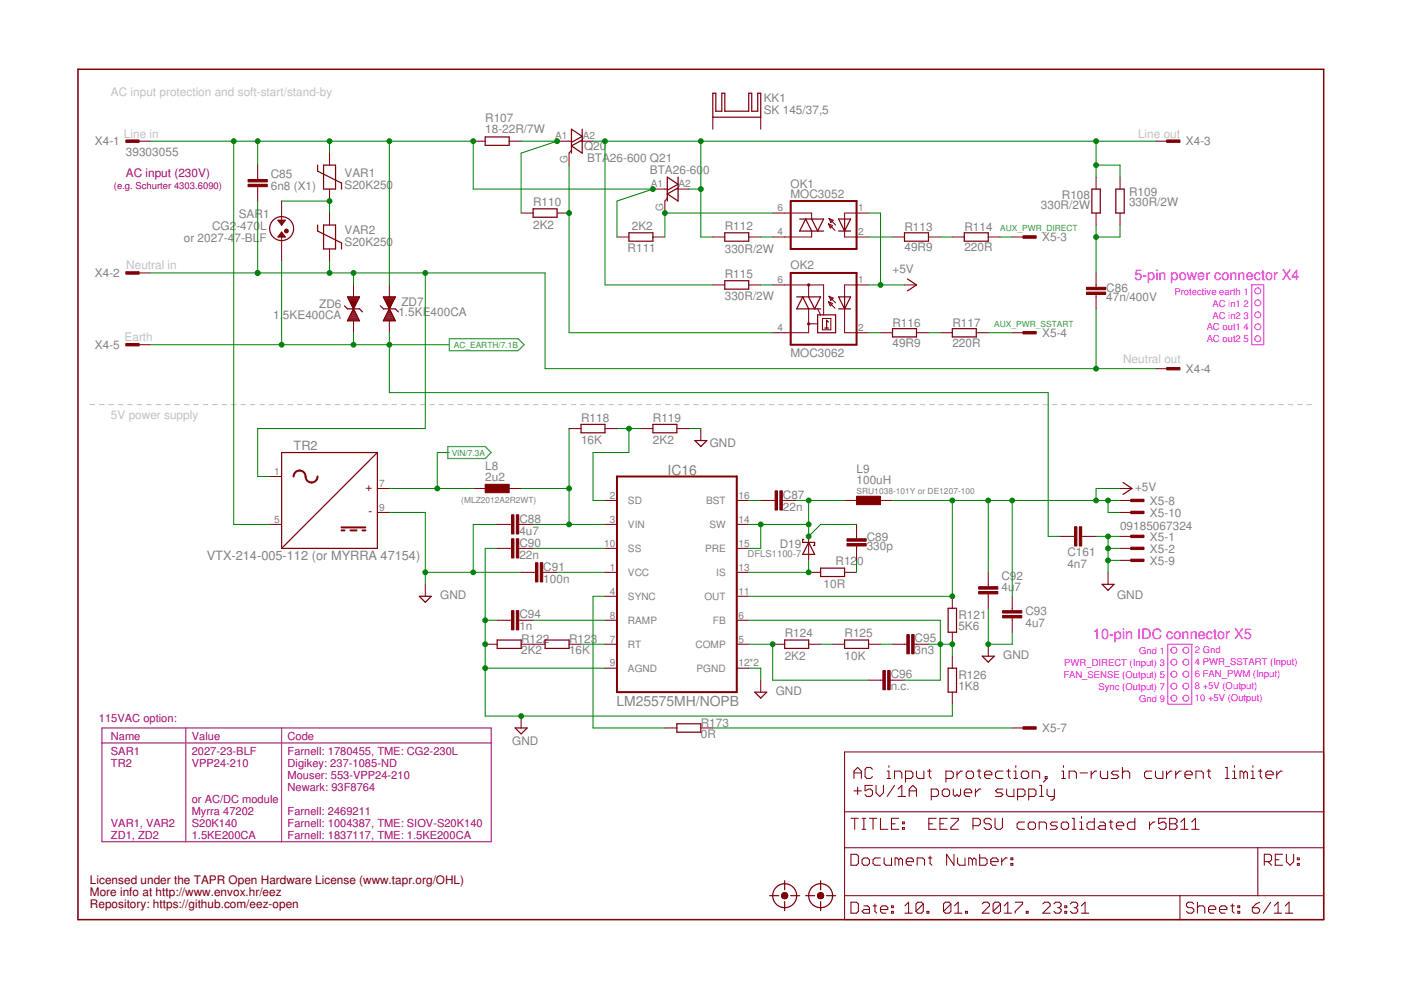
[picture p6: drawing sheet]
<svg xmlns="http://www.w3.org/2000/svg" width="297mm" height="210mm" viewBox="0 0 297 210" stroke-linecap="round" stroke-linejoin="round" font-family="sans-serif">
<g fill="none" stroke="#c0c0c0" stroke-width=".21">
<path d="M19.1 85.8h1M21.1 85.8h1M23.1 85.8h1M25.1 85.8h1M27.1 85.8h1M29.1 85.8h1M31.1 85.8h1M33.1 85.8h1M35.1 85.8h1M37.1 85.8h1M39.1 85.8h1M41.1 85.8h1"/>
<path d="M43.1 85.8h1M45.1 85.8h1M47.1 85.8h1M49.1 85.8h1M51.1 85.8h1M53.1 85.8h1M55.1 85.8h1M57.1 85.8h1M59.1 85.8h1M61.1 85.8h1M63.1 85.8h1M65.1 85.8h1"/>
<path d="M67.1 85.8h1M69.1 85.8h1M71.1 85.8h1M73.1 85.8h1M75.1 85.8h1M77.1 85.8h1M79.1 85.8h1M81.1 85.8h1M83.1 85.8h1M85.1 85.8h1M87.1 85.8h1M89.1 85.8h1"/>
<path d="M91.1 85.8h1M93.1 85.8h1M95.1 85.8h1M97.1 85.8h1M99.1 85.8h1M101.1 85.8h1M103.1 85.8h1M105.1 85.8h1M107.1 85.8h1M109.1 85.8h1M111.1 85.8h1M113.1 85.8h1"/>
<path d="M115.1 85.8h1M117.1 85.8h1M119.1 85.8h1M121.1 85.8h1M123.1 85.8h1M125.1 85.8h1M127.1 85.8h1M129.1 85.8h1M131.1 85.8h1M133.1 85.8h1M135.1 85.8h1M137.1 85.8h1"/>
<path d="M139.1 85.8h1M141.1 85.8h1M143.1 85.8h1M145.1 85.8h1M147.1 85.8h1M149.1 85.8h1M151.1 85.8h1M153.1 85.8h1M155.1 85.8h1M157.1 85.8h1M159.1 85.8h1M161.1 85.8h1"/>
<path d="M163.1 85.8h1M165.1 85.8h1M167.1 85.8h1M169.1 85.8h1M171.1 85.8h1M173.1 85.8h1M175.1 85.8h1M177.1 85.8h1M179.1 85.8h1M181.1 85.8h1M183.1 85.8h1M185.1 85.8h1"/>
<path d="M187.1 85.8h1M189.1 85.8h1M191.1 85.8h1M193.1 85.8h1M195.1 85.8h1M197.1 85.8h1M199.1 85.8h1M201.1 85.8h1M203.1 85.8h1M205.1 85.8h1M207.1 85.8h1M209.1 85.8h1"/>
<path d="M211.1 85.8h1M213.1 85.8h1M215.1 85.8h1M217.1 85.8h1M219.1 85.8h1M221.1 85.8h1M223.1 85.8h1M225.1 85.8h1M227.1 85.8h1M229.1 85.8h1M231.1 85.8h1M233.1 85.8h1"/>
<path d="M235.1 85.8h1M237.1 85.8h1M239.1 85.8h1M241.1 85.8h1M243.1 85.8h1M245.1 85.8h1M247.1 85.8h1M249.1 85.8h1M251.1 85.8h1M253.1 85.8h1M255.1 85.8h1M257.1 85.8h1"/>
<path d="M259.1 85.8h1M261.1 85.8h1M263.1 85.8h1M265.1 85.8h1M267.1 85.8h1M269.1 85.8h1M271.1 85.8h1M273.1 85.8h1M275.1 85.8h1M277.1 85.8h1"/>
</g>
<g fill="none" stroke="#800000" stroke-width=".21">
<path d="M29.2 29.9h2.6M54.6 35v3.1M54.6 39.6v3M69.9 32.5v2.5M100.3 29.9h2.6M107.9 29.9h2.6M118.1 29.9h3.1M121.2 31.8l-.6 .7v2.5M123.2 29.9h2.5M151.1 24.8v2.6M161.3 24.8v2.6M232.4 37.5v2.6"/>
<path d="M237.5 37.5v2.6M245.1 29.9h2.5M29.2 57.9h2.6M59.7 42.6v5.1M59.7 50.2v5.1M69.9 40.1v2.5M69.9 45.2v2.5M69.9 52.8v2.5M110.5 45.2h2.5M118.1 45.2h2.5M130.8 50.2h2.5M138.4 40.1h3.1"/>
<path d="M138.4 50.2h2.6M141.5 42l-.5 .6v2.6M143.5 40.1h2.5M151.1 50.2h2.6M158.7 50.2h2.6M163.8 45.2h8.3v1.2M172.1 49v1.2h-8.3M175.6 47.5l1.4 1.4M175.6 47.5l.9 .3-.5 .5zM175.8 46.3l.9 .4-.6 .5zM175.8 46.3l1.4 1.4M179.1 49v1.2h5"/>
<path d="M184.1 45.2h-5v1.2M189.2 50.2h2.6M196.8 50.2h2.6M201.9 50.2h2.5M209.5 50.2h2.6M214.6 50.2h2.5M232.4 45.2v2.5M232.4 57.9v3M237.5 45.2v2.5M29.2 73.1h2.6M75 60.4v2.5M75 68v2.5"/>
<path d="M82.5 60.4v2.5M82.5 68v2.5M151.1 60.4h2.6M158.7 60.4h2.6M163.8 60.4h10.8v6.4M171.4 60.4v2.5M171.4 65.5v5h-7.6M171.4 68.7h2M173.4 65.5l.6 1.3M174.4 67.5h1.7v2.4h-1.7zM175.6 64l1.4 1.4M175.6 64l.9 .3-.5 .6z"/>
<path d="M175.8 62.8l.9 .4-.6 .5zM175.8 62.8l1.4 1.4M179.1 65.5v5h5M184.1 60.4h-5v2.5M186.7 70.5h2.5M191.8 60.4h2.5M194.3 70.5h2.5M199.4 70.5h2.5M207 70.5h2.5M214.6 70.5h2.5M232.4 62.4v3.1M245.1 78.2h2.5"/>
<path d="M120.6 90.9h2.6M128.3 90.9h2.5M135.9 90.9h2.5M143.5 90.9h2.5M148.6 90.9v2.5M57.2 111.2h2.5M57.2 101h2.5M80 103.6h2.5M80 108.6h2.5M100.3 103.6h2.6M105.4 116.3h3.1M105.4 111.2h3.1"/>
<path d="M107.9 103.6h2.6M110 116.3h3M110 111.2h3M128.3 106.1h2.5M128.3 116.3h2.5M128.3 111.2h2.5M156.2 106.1h2.5M156.2 116.3h2.5M156.2 111.2h2.5M161.3 106.1h3M165.9 106.1h3M171.4 113.7v5.1"/>
<path d="M179.1 106.1h2.5M181.6 111.2v3M181.6 115.8v3M186.7 106.1h2.5M224.8 113.7h3M229.3 113.7h3.1M237.5 106.1h2.5M237.5 116.3h2.5M237.5 103.6h2.5M237.5 113.7h2.5M237.5 118.8h2.5M237.5 108.6h2.5"/>
<path d="M90.2 123.9v2.5M102.9 136.6h2.5M105.4 131.5h3.1M110 131.5h3M110.5 136.6h5.1M110.5 121.3h3M115.1 121.3h3M120.6 136.6h2.6M128.3 131.5h2.5M128.3 136.6h2.5M128.3 121.3h2.5M128.3 126.4h2.5"/>
<path d="M156.2 131.5h2.5M156.2 136.6h2.5M156.2 121.3h2.5M156.2 126.4h2.5M163.8 136.6h2.6M171.4 136.6h2.6M171.4 121.3h2.6M176.5 136.6h2.6M179.1 121.3h2.5M184.1 136.6h2.6M189.2 136.6h3.1M193.8 136.6h3"/>
<path d="M201.9 126.4v2.6M201.9 134v2.6M201.9 139.1v2.6M209.5 121.3v3.1M209.5 125.9v3.1M209.5 136.6v2.5M214.6 126.4v3.1M214.6 131v3M234.9 121.3v2.6M110.5 151.8v2.5M128.3 141.7h2.5M141 154.3h2.5"/>
<path d="M148.6 154.3h2.5M156.2 141.7h2.5M161.3 144.2v2.5M179.1 159.4h101.5v35.6h-101.5zM184.1 144.2h3.1M188.7 144.2h3.1M201.9 146.7v2.6M214.6 154.3h2.5M179.1 179.7h101.5M179.1 172.1h101.5M180.4 173.5h1.6M181.1 165.1v-1.6l.7-.8 .8 .8v1.6"/>
<path d="M181.1 163.9h1.5M181.1 167.7h1.5M181.2 173.5v2.3M181.8 166.9v1.6M182.8 173.5h.8M182.8 175.8h.8M183.2 173.5v2.3M184.3 173.5h1.6M185 163.1l-.4-.4h-.8l-.4 .4v1.6l.4 .4h.8l.4-.4M185 166.5h-1.6v1.2l.8-.4h.4l.4 .4v.8l-.4 .4h-.8l-.4-.4M185.1 173.5v2.3M185.7 166.5v1.6l.8 .8 .8-.8v-1.6"/>
<path d="M186.7 173.5v2.3h1.5M188.1 165.1h.8M188.1 163.5h.4v1.6M188.5 162.3v.4M189 174.7h.8M189.7 165.1v-1.6h1.1l.4 .4v1.2M189.7 166.5l-1.6 2.4M190.4 167.3l.8-.8v2.4M190.4 168.9h1.6M190.6 173.5h-1.6v2.3h1.6M191.3 175.5h.4v.3h-.4zM191.3 174.3h.4v.4h-.4z"/>
<path d="M192 165.1h1.1l.4-.4v-.8l-.4-.4h-1.1v2.3M192.8 168.9v-1.6l.7-.8 .8 .8v1.6M192.8 167.7h1.5M194.3 163.5v1.2l.4 .4h1.2v-1.6M196.7 163.5h.7M196.9 174.7h.8M197 163.1v1.6l.4 .4M197.4 168.9h1.2l.4-.4v-.8l-.4-.4h-1.2v2.3M198.5 173.5h-1.6v2.3h1.6M199.3 174.7h.8M199.8 167.7l.4-.4h.7l.4 .4v.8l-.4 .4h-.7l-.4-.4zM200.6 165.1h1.1l.4-.4v-.8l-.4-.4h-1.1v2.3"/>
<path d="M200.8 173.5h-1.5v2.3h1.5M201.6 173.5h1.6v.4l-1.6 1.6v.3h1.6M202.1 167.3v1.2l.4 .4 .4-.4 .4 .4 .4-.4v-1.2M202.9 163.5v1.6M204.1 163.5h-.4l-.8 .8M204.4 168.1h1.6v-.4l-.4-.4h-.7l-.5 .4v.8l.5 .4h.7M204.9 163.9l.3-.4h.8l.4 .4v.8l-.4 .4h-.8l-.3-.4zM206.3 175.1h1.2l.4-.4v-.8l-.4-.4h-1.2v2.3M206.8 167.3v1.6M207.2 163.5h.8M207.6 163.1v1.6l.4 .4M208 167.3h-.4l-.8 .8"/>
<path d="M208.7 164.3h1.6v-.4l-.4-.4h-.8l-.4 .4v.8l.4 .4h.8M210.2 173.9l-.4-.4h-.8l-.4 .4v.4l.4 .4h.8l.4 .4v.4l-.4 .3h-.8l-.4-.3M211 173.5v2l.4 .3h.7l.4-.3v-2M212.6 163.5h-1.1l-.4 .4v.8l.4 .4h1.1M212.6 167.3h-1.1l-.4 .4 .4 .4h.7l.4 .4-.4 .4h-1.1M213.4 163.5h.8M213.4 167.3v1.2l.4 .4h1.2v-1.6M213.8 163.1v1.6l.4 .4M215 165.1h.8M215 163.5h.4v1.6M215.4 162.3v.4M215.8 168.9h1.1l.4-.4v-.8l-.4-.4h-1.1v2.3"/>
<path d="M216.5 163.9l.4-.4h.8l.4 .4v.8l-.4 .4h-.8l-.4-.4zM217.2 174.3h-1.2l-.4 .4v.8l.4 .3h1.2M218 174.7l.4-.4h.8l.3 .4v.8l-.3 .3h-.8l-.4-.3zM218.1 168.9h1.2l.3-.4v-.8l-.3-.4h-1.2v2.3M218.9 165.1v-1.6h1.1l.4 .4v1.2M220.3 175.8v-1.5h1.2l.4 .4v1.1M220.4 166.5h.4v2.4M220.4 168.9h.8M221.6 164.7h.4v.4h-.4zM222 165.1l-.8 .7M222 167.3v1.2l.4 .4h1.1M223.5 167.3v1.9l-.3 .4h-.4"/>
<path d="M224.2 174.3h-1.1l-.4 .4 .4 .4h.7l.4 .4-.4 .3h-1.1M225 174.7l.4-.4h.8l.4 .4v.8l-.4 .3h-.8l-.4-.3zM225.1 165.1h.8M225.1 163.5h.4v1.6M225.5 162.3v.4M226.7 165.1v-1.6h1.1l.4 .4v1.2M227.3 173.5h.4v2.3M227.3 175.8h.8M228.9 175.8h.8M228.9 174.3h.4v1.5M229 163.9h1.6M229.3 173.1v.4"/>
<path d="M231.4 163.5v1.6M232 173.5v2.3h-1.2l-.3-.3v-.8l.3-.4h1.2M232.5 163.5h-.4l-.7 .8M233.2 174.3h.8l.4 .4v1.1h-1.2l-.4-.3 .4-.4h1.2M233.3 163.5v1.2l.4 .4h1.1v-1.6M235.1 174.3h.8M235.5 173.9v1.6l.4 .3M236.7 175.1h1.6v-.4l-.4-.4h-.8l-.4 .4v.8l.4 .3h.8M237.2 163.5h-1.2l-.4 .4 .4 .4h.8l.4 .4-.4 .4h-1.2M238 163.9l.4-.4h.7l.4 .4v1.2M238 162.7v2.4M240.6 173.5v2.3h-1.2l-.4-.3v-.8l.4-.4h1.2"/>
<path d="M243.7 174.3v1.5M244.2 163.5h-1.2l-.3 .4v.8l.3 .4h1.2M244.9 174.3h-.4l-.8 .8M245 163.5v1.2l.4 .4h1.1v-1.6M247.2 173.5h-1.5v1.2l.7-.4h.4l.4 .4v.8l-.4 .3h-.8l-.3-.3M247.3 163.5v1.6M248 173.5h1.2l.4 .4v.4l-.4 .4 .4 .4v.4l-.4 .3h-1.2zM248 174.7h1.2M248.5 163.5h-.4l-.8 .8M249.3 163.5v1.6M250.3 175.8h1.6M250.3 174.3l.8-.8v2.3"/>
<path d="M250.4 163.5h-.4l-.7 .8M251.2 164.3h1.6v-.4l-.4-.4h-.8l-.4 .4v.8l.4 .4h.8M252.7 175.8h1.5M252.7 174.3l.7-.8v2.3M253.6 165.1v-1.6h1.1l.4 .4v1.2M255.9 163.5h.8M256.3 163.1v1.6l.4 .4M259.8 162.7h.4v2.4M259.8 165.1h.8M261.3 165.1h.8M261.3 163.5h.4v1.6M261.7 162.3v.4"/>
<path d="M263.7 163.9l-.4-.4h-.4v1.6M263.7 163.9v1.2M263.7 163.9l.4-.4 .4 .4v1.2M265.3 165.1h.7M265.3 163.5h.3v1.6M265.6 162.3v.4M266.7 179.7v10.2M266.8 163.5h.8M267.2 163.1v1.6l.4 .4M268.4 164.3h1.5v-.4l-.4-.4h-.7l-.4 .4v.8l.4 .4h.7M270.7 163.5v1.6M271.9 163.5h-.4l-.8 .8"/>
<path d="M179.1 189.9h101.5M180.4 181.1h1.2l.4 .4v1.6l-.4 .4h-1.2zM180.4 191.3h1.2l.4 .4v1.5l-.4 .4h-1.2zM182.8 182.3l.4-.4h.7l.4 .4v.8l-.4 .4h-.7l-.4-.4zM183.2 192.1h.7l.4 .3v1.2h-1.1l-.4-.4 .4-.4h1.1M185.1 192.1h.8M185.5 191.7v1.5l.4 .4M186.7 192.8h1.5v-.4l-.4-.3h-.8l-.3 .3v.8l.3 .4h.8M186.7 181.9h-1.2l-.4 .4v.8l.4 .4h1.2M187.5 181.9v1.2l.3 .4h1.2v-1.6M189 193.2h.4v.4h-.4zM189 192.1h.4v.3h-.4z"/>
<path d="M190.6 182.3l-.4-.4h-.4v1.6M190.6 182.3l.4-.4 .3 .4v1.2M190.6 182.3v1.2M191.9 193.6h1.5M191.9 192.1l.7-.8v2.3M192.1 182.7h1.6v-.4l-.4-.4h-.8l-.4 .4v.8l.4 .4h.8M194.5 183.5v-1.6h1.1l.4 .4v1.2M195.7 191.7v1.5l-.3 .4h-.8l-.4-.4M195.7 191.7l-.3-.4h-.8l-.4 .4v1.5M195.7 191.7l-1.5 1.5M196.5 193.2h.4v.4h-.4zM196.8 181.9h.8"/>
<path d="M197.2 181.5v1.6l.4 .4M201.6 191.7v1.5l-.4 .4h-.8l-.4-.4M201.6 191.7l-.4-.4h-.8l-.4 .4v1.5M201.6 191.7l-1.6 1.5M202.3 181.1v2.4l-1.6-2.4v2.4M202.4 193.6h1.5M202.4 192.1l.8-.8v2.3M203 181.9v1.2l.4 .4h1.2v-1.6M204.7 193.2h.4v.4h-.4zM206.2 182.3l-.4-.4h-.4v1.6M206.2 182.3v1.2M206.2 182.3l.3-.4 .4 .4v1.2"/>
<path d="M207.7 181.1v2.4h1.2l.4-.4v-.8l-.4-.4h-1.2M208.2 191.7l.4-.4h.8l.4 .4v.4l-1.6 1.5h1.6M210.1 182.7h1.5v-.4l-.4-.4h-.8l-.3 .4v.8l.3 .4h.8M212.1 191.7v1.5l-.4 .4h-.7l-.4-.4M212.1 191.7l-.4-.4h-.7l-.4 .4v1.5M212.1 191.7l-1.5 1.5M212.4 181.9v1.6M212.9 193.6h1.6M212.9 192.1l.8-.8v2.3M213.6 181.9h-.4l-.8 .8M214.3 183.1h.4v.4h-.4zM214.3 181.9h.4v.4h-.4z"/>
<path d="M215.2 191.3h1.6v.4l-1.6 1.5v.4M217.6 193.2h.4v.4h-.4zM221.1 191.7l.4-.4h.8l.4 .4v.4l-1.6 1.5h1.6M223.4 191.7l.4-.4h.8l.4 .4v.4l-.4 .3M224.2 192.4h.4M224.6 192.4l.4 .4v.4l-.4 .4h-.8l-.4-.4M225.8 193.2h.4v.4h-.4zM225.8 192.1h.4v.3h-.4zM226.9 191.7l.4-.4h.8l.4 .4v.4l-.4 .3M227.7 192.4h.4M228.1 192.4l.4 .4v.4l-.4 .4h-.8l-.4-.4M229.3 193.6h1.5"/>
<path d="M229.3 192.1l.8-.8v2.3M250.2 189.9v5.1M253.1 191.7l-.4-.4h-.8l-.4 .4v.4l.4 .3h.8l.4 .4v.4l-.4 .4h-.8l-.4-.4M253.9 192.4l.4-.3h.8l.3 .3v1.2M253.9 191.3v2.3M256.2 192.8h1.6v-.4l-.4-.3h-.8l-.4 .3v.8l.4 .4h.8M258.6 192.8h1.5v-.4l-.4-.3h-.7l-.4 .3v.8l.4 .4h.7M260.9 192.1h.8M261.3 191.7v1.5l.4 .4M262.4 193.2h.4v.4h-.4zM262.4 192.1h.4v.3h-.4zM265.5 192.4h1.2l.4 .4v.4l-.4 .4h-.8l-.4-.4z"/>
<path d="M267.1 191.3l-.8 .4-.8 .7M268.1 182.7h1.1l.4-.4v-.8l-.4-.4h-1.1v2.4M268.8 182.7l.8 .8M269.4 191.3l-1.6 2.3M270.2 193.6h1.5M270.2 192.1l.8-.8v2.3M270.4 182.3h.8M271.9 181.1h-1.5v2.4h1.5M272.5 193.6h1.6M272.5 192.1l.8-.8v2.3M272.7 181.1v1.6l.8 .8 .8-.8v-1.6M275.1 183.1h.4v.4h-.4z"/>
<path d="M275.1 181.9h.4v.4h-.4z"/>
</g>
<path d="M16.5 14.7h264.1v180.3h-264.1z" fill="none" stroke="#800000" stroke-width=".32"/>
<g fill="#800000" stroke="#800000" stroke-width=".21">
<path d="M109.5 129.5h.5v4h-.5z"/>
<path d="M108.5 129.5h.5v4h-.5z"/>
<path d="M192.3 134.6h.5v4h-.5z"/>
<path d="M193.3 134.6h.5v4h-.5z"/>
<path d="M164.3 104.1h.5v4h-.5z"/>
<path d="M165.4 104.1h.5v4h-.5z"/>
<path d="M114.6 119.3h.5v4.1h-.5z"/>
<path d="M113.5 119.3h.5v4.1h-.5z"/>
<path d="M108.5 114.2h.5v4.1h-.5z"/>
<path d="M109.5 114.2h.5v4.1h-.5z"/>
<path d="M108.5 109.2h.5v4h-.5z"/>
<path d="M109.5 109.2h.5v4h-.5z"/>
<path d="M181.6 105.2h5.1v1.8h-5.1z"/>
<path d="M212.6 130.5h4v.5h-4z"/>
<path d="M212.6 129.5h4v.5h-4z"/>
<path d="M207.5 125.4h4.1v.5h-4.1z"/>
<path d="M207.5 124.4h4.1v.5h-4.1z"/>
<path d="M187.2 142.2h.5v4h-.5z"/>
<path d="M188.2 142.2h.5v4h-.5z"/>
<path d="M179.6 115.3h4v.5h-4z"/>
<path d="M179.6 114.2h4v.5h-4z"/>
<path d="M102.9 102.7h5v1.8h-5z"/>
<path d="M230.4 60.9h4v.5h-4z"/>
<path d="M230.4 61.9h4v.5h-4z"/>
<path d="M239.8 113.5h2.7v.5h-2.7z"/>
<path d="M239.8 116h2.7v.5h-2.7z"/>
<path d="M52.6 39.1h4.1v.5h-4.1z"/>
<path d="M52.6 38.1h4.1v.5h-4.1z"/>
<path d="M216.9 154.1h2.8v.5h-2.8z"/>
<path d="M239.8 105.9h2.7v.5h-2.7z"/>
<path d="M239.8 118.6h2.7v.5h-2.7z"/>
<path d="M239.8 108.4h2.7v.5h-2.7z"/>
<path d="M216.9 70.3h2.8v.5h-2.8z"/>
<path d="M216.9 50h2.8v.5h-2.8z"/>
<path d="M26.7 29.7h2.8v.5h-2.8z"/>
<path d="M26.7 57.6h2.8v.5h-2.8z"/>
<path d="M247.4 29.7h2.8v.5h-2.8z"/>
<path d="M247.4 77.9h2.8v.5h-2.8z"/>
<path d="M26.7 72.8h2.8v.5h-2.8z"/>
<path d="M228.8 111.7h.5v4.1h-.5z"/>
<path d="M227.8 111.7h.5v4.1h-.5z"/>
</g>
<g fill="none" stroke="#800000" stroke-width=".25">
<path d="M151.1 19.8h.7v3.8h1.2v-3.8h.7v3.8h5v-3.8h.7v3.8h1.3v-3.8h.6v5h-10.2zM67.3 35v1.3l5.1 2.5v1.3M68.6 35h2.5v5.1h-2.5zM102.9 29h5v1.8h-5zM121.2 30.2l2.2-1.3-2.2-1.5v5.1M123.4 27.4v5.1l-2.2-1.6 2.2-1.2M143.8 37.5v5.1l-2.3-1.5 2.3-1.3M58.9 46.7h1.6l-.8 1zM59 46.8h1.4M59 50.1h1.4M59.2 47h1M59.2 49.9h1"/>
<path d="M59.4 47.2h.6M59.4 49.7h.6M59.5 47.5h.4M59.5 49.4h.4M59.7 47.7h.1M59.7 49.2l.8 1h-1.6zM59.7 49.2h.1M67.3 47.7v1.3l5.1 2.5v1.3M68.6 47.7h2.5v5.1h-2.5zM113 44.3h5.1v1.8h-5.1zM133.3 49.4h5.1v1.7h-5.1zM141.5 40.3l2.3-1.2-2.3-1.6v5.1"/>
<path d="M153.7 59.5h5v1.8h-5zM153.7 49.4h5v1.7h-5zM169.5 46.4h5.1l-1.2 2.6-1.3-2.6M172.1 49l-1.3-2.6-1.3 2.6h5.1M177.8 46.4h2.5l-1.2 2.6zM177.8 49h2.5M179.1 46.4v2.6M191.8 49.4h5v1.7h-5zM192.4 59.1l1.9 1.3-1.9 1.3M204.4 49.4h5.1v1.7h-5.1zM231.5 40.1h1.8v5.1h-1.8zM236.6 40.1h1.8v5.1h-1.8z"/>
<path d="M73 64.9l.7 .6h2.5l.7 .6M73.7 62.9h2.5l-2.5 5.1h2.5zM73.7 63h2.5M73.7 67.9h2.5M73.8 63.2h2.3M73.9 67.7h2.1M73.9 63.5h2M74 67.5h1.9M74 63.7h1.8M74.1 67.2h1.7M74.1 63.9h1.6M74.2 67h1.5"/>
<path d="M74.3 64.1h1.3M74.3 66.8h1.3M74.4 64.3h1.1M74.4 66.6h1.1M74.5 64.6h.9M74.5 66.3h.9M74.6 64.8h.7M74.6 66.1h.7M74.7 65h.5M74.7 65.9h.4M74.8 65.2h.3M74.8 65.7h.2"/>
<path d="M74.9 65.4h.1M80.6 64.9l.7 .6h2.5l.7 .6M81.3 62.9h2.5l-2.5 5.1h2.5zM81.3 63h2.5M81.3 67.9h2.5M81.4 63.2h2.3M81.5 67.7h2.2M81.6 63.5h2M81.6 67.5h1.9M81.7 63.7h1.8M81.7 67.2h1.7M81.8 63.9h1.6"/>
<path d="M81.8 67h1.5M81.9 64.1h1.3M81.9 66.8h1.3M82 64.3h1.1M82 66.6h1.1M82.1 64.6h.9M82.1 66.3h.9M82.2 64.8h.7M82.2 66.1h.7M82.3 65h.5M82.4 65.9h.4M82.4 65.2h.3"/>
<path d="M82.5 65.7h.2M82.5 65.4h.1M168.9 62.9h5.1l-1.3 2.6-1.3-2.6M171.4 65.5l-1.2-2.6-1.3 2.6h5.1M173.4 66.8h3.8v3.7h-3.8zM174.9 69.6h.7M175.6 68.3l-.3-.4v1.7M177.8 65.5h2.5M177.8 62.9h2.5l-1.2 2.6zM179.1 62.9v2.6M189.2 69.7h5.1v1.7h-5.1zM201.9 69.7h5.1v1.7h-5.1z"/>
<path d="M80 95.9h-20.3v20.4M80 95.9v20.4h-20.3M80 95.9l-20.3 20.4M123.2 90h5.1v1.8h-5.1zM138.4 90h5.1v1.8h-5.1zM147.3 93.4h2.6l-1.3 1.3zM170.4 114.4h-.2v.6h2.5v.6h-.2M171.4 115l1.3 2.5h-2.5zM238.1 102.3l1.9 1.3-1.9 1.2M88.9 126.4h2.5l-1.2 1.3zM105.4 135.7h5.1v1.8h-5.1zM115.6 135.7h5v1.8h-5z"/>
<path d="M166.4 135.7h5v1.8h-5zM174 120.5h5.1v1.7h-5.1zM179.1 135.7h5v1.8h-5zM201 129h1.8v5h-1.8zM208.3 139.1h2.5l-1.3 1.3zM233.7 123.9h2.5l-1.3 1.3zM109.2 154.3h2.6l-1.3 1.3zM143.5 153.5h5.1v1.7h-5.1zM160 146.7h2.6l-1.3 1.3zM201 141.7h1.8v5h-1.8zM163.2 189.9h1.9M165.7 189.9h1.3"/>
<path d="M165.8 190.1h1.2M165.8 189.7a.63 .63 0 0 1 .6-.4 .63 .63 0 0 1 .5 .4M165.8 189.7a.63 .63 0 0 0 .6 .8 .63 .63 0 0 0 .5-.8M165.8 189.7h1.1M165.9 190.3h.9M165.9 189.4h.9M166.4 186.7v1.9M166.4 191.2v1.9M167.6 189.9h1.9M170.8 189.9h1.9M173.4 189.9h1.2M173.4 190.1h1.2"/>
<path d="M173.4 189.7a.63 .63 0 0 0 .2 .7 .63 .63 0 0 0 .8 0M173.4 189.7a.62 .62 0 0 1 .6-.4 .62 .62 0 0 1 .6 .4M173.4 189.7h1.2M173.5 190.3h1M173.6 189.4h.8M174 186.7v1.9M174 191.2v1.9M174.6 189.7v.3l-.2 .4M175.3 189.9h1.9"/>
<circle cx="59.7" cy="48.5" r="2.54"/>
<circle cx="166.4" cy="189.9" r="2.54"/>
<circle cx="174" cy="189.9" r="2.54"/>
</g>
<g fill="none" stroke="#800000" stroke-width=".42">
<path d="M167.6 42.6h14v10.2h-14zM167.6 57.9h14v15.2h-14zM62.3 101a1.29 1.29 0 0 1 1.4-1.2 1.29 1.29 0 0 1 1.1 1.5 1.28 1.28 0 0 0 1.4 1 1.28 1.28 0 0 0 1.1-1.3M72.4 111.8h5.1M72.4 112.5h.6M74.3 112.5h1.3M76.9 112.5h.6M130.8 101h25.4v45.7h-25.4z"/>
<circle cx="171.4" cy="60.4" r=".13"/>
<circle cx="171.4" cy="68.7" r=".13"/>
</g>
<circle cx="60.7" cy="49" r=".25" fill="none" stroke="#800000" stroke-width=".51"/>
<g fill="none" stroke="#008000" stroke-width=".21">
<path d="M31.8 29.9h68.5v10.2h38.1l-7.6 2.5v7.6M49.6 29.9v81.3h7.6M54.6 29.9v5.1M69.9 29.9v2.6M82.5 29.9v30.5M110.5 29.9h7.6l-7.6 2.6v12.7M120.6 35v35.5h43.2M125.7 29.9h119.4M128.3 29.9v30.5h22.8M148.6 29.9v20.3h2.5M232.4 29.9v7.6M232.4 35h5.1v2.5"/>
<path d="M31.8 57.9h83.8v20.3h129.5M54.6 42.6v15.3M59.7 42.6h10.2v2.6M59.7 55.3v17.8M69.9 55.3v2.6M75 57.9v2.5M90.2 57.9v33h-35.6v10.1h2.6M146 40.1h2.6M161.3 50.2h2.5M163.8 45.2h-22.8v5M184.1 45.2h2.6v15.2M184.1 50.2h5.1"/>
<path d="M199.4 50.2h2.5M212.1 50.2h2.5M232.4 47.7v10.2M237.5 47.7v2.5h-5.1M31.8 73.1h63.4M75 70.5v2.6M82.5 70.5v12.7h139.7v30.5h2.6M161.3 60.4h2.5M184.1 70.5h2.6M184.1 60.4h7.7M196.8 70.5h2.6M209.5 70.5h5.1"/>
<path d="M232.4 65.5v12.7M95.2 95.9h-2.5v7.7M120.6 90.9v20.3M130.8 90.9h5.1M133.3 90.9v5h-7.6v10.2h2.6M146 90.9h2.6M82.5 103.6h17.8M82.5 108.6h7.7v15.3M105.4 116.3h-2.5v35.5h99v-2.5M105.4 111.2h-5.1v10.1M110.5 103.6h10.1M113 111.2h15.3"/>
<path d="M113 116.3h15.3M158.7 111.2h12.7M158.7 106.1h2.6M161.3 111.2v5.1h-2.6M168.9 106.1h10.2M171.4 106.1v7.6l2.6-2.5h7.6M171.4 118.8v2.5h-12.7M181.6 118.8v2.5M189.2 106.1h48.3M201.9 106.1v20.3h-43.2M209.5 106.1v15.2M214.6 106.1v20.3"/>
<path d="M232.4 113.7h5.1M234.9 116.3h2.6M234.9 106.1v2.5h2.6M234.9 118.8h2.6M234.9 113.7v7.6M237.5 103.6h-5.1v2.5M90.2 121.3h20.3M102.9 131.5h2.5M113 131.5h15.3M118.1 121.3h10.2M123.2 136.6h5.1M128.3 126.4h-2.6v27.9h15.3"/>
<path d="M158.7 136.6h5.1v7.6h20.3M158.7 131.5h40.7v12.7h-7.6M174 136.6h2.5M186.7 136.6h2.5M196.8 136.6h5.1v2.5M209.5 129v7.6h5.1v-2.6M102.9 141.7h25.4M151.1 154.3h63.5M158.7 141.7h2.6v2.5"/>
</g>
<g fill="#008000" stroke="#008000" stroke-width=".21">
<circle cx="201.9" cy="136.6" r=".51"/>
<circle cx="199.4" cy="136.6" r=".51"/>
<circle cx="120.6" cy="111.2" r=".51"/>
<circle cx="120.6" cy="103.6" r=".51"/>
<circle cx="161.3" cy="111.2" r=".51"/>
<circle cx="171.4" cy="111.2" r=".51"/>
<circle cx="171.4" cy="106.1" r=".51"/>
<circle cx="171.4" cy="113.7" r=".51"/>
<circle cx="171.4" cy="121.3" r=".51"/>
<circle cx="163.8" cy="136.6" r=".51"/>
<circle cx="92.7" cy="103.6" r=".51"/>
<circle cx="133.3" cy="90.9" r=".51"/>
<circle cx="209.5" cy="136.6" r=".51"/>
<circle cx="100.3" cy="121.3" r=".51"/>
<circle cx="90.2" cy="121.3" r=".51"/>
<circle cx="234.9" cy="118.8" r=".51"/>
<circle cx="234.9" cy="116.3" r=".51"/>
<circle cx="234.9" cy="113.7" r=".51"/>
<circle cx="102.9" cy="131.5" r=".51"/>
<circle cx="102.9" cy="141.7" r=".51"/>
<circle cx="102.9" cy="136.6" r=".51"/>
<circle cx="110.5" cy="151.8" r=".51"/>
<circle cx="69.9" cy="42.6" r=".51"/>
<circle cx="75" cy="73.1" r=".51"/>
<circle cx="59.7" cy="73.1" r=".51"/>
<circle cx="82.5" cy="73.1" r=".51"/>
<circle cx="141" cy="45.2" r=".51"/>
<circle cx="120.6" cy="45.2" r=".51"/>
<circle cx="201.9" cy="126.4" r=".51"/>
<circle cx="201.9" cy="106.1" r=".51"/>
<circle cx="209.5" cy="106.1" r=".51"/>
<circle cx="214.6" cy="106.1" r=".51"/>
<circle cx="232.4" cy="106.1" r=".51"/>
<circle cx="234.9" cy="106.1" r=".51"/>
<circle cx="186.7" cy="60.4" r=".51"/>
<circle cx="232.4" cy="29.9" r=".51"/>
<circle cx="232.4" cy="35" r=".51"/>
<circle cx="128.3" cy="29.9" r=".51"/>
<circle cx="148.6" cy="29.9" r=".51"/>
<circle cx="148.6" cy="40.1" r=".51"/>
<circle cx="232.4" cy="50.2" r=".51"/>
<circle cx="69.9" cy="29.9" r=".51"/>
<circle cx="82.5" cy="29.9" r=".51"/>
<circle cx="54.6" cy="29.9" r=".51"/>
<circle cx="49.6" cy="29.9" r=".51"/>
<circle cx="100.3" cy="29.9" r=".51"/>
<circle cx="138.4" cy="40.1" r=".51"/>
<circle cx="69.9" cy="57.9" r=".51"/>
<circle cx="75" cy="57.9" r=".51"/>
<circle cx="54.6" cy="57.9" r=".51"/>
<circle cx="232.4" cy="78.2" r=".51"/>
<circle cx="90.2" cy="57.9" r=".51"/>
<circle cx="118.1" cy="29.9" r=".51"/>
</g>
<g fill="none" stroke="#f0f" stroke-width=".21">
<path d="M265.4 60.4h2.5v12.7h-2.5zM247.6 136.6h5.1v12.7h-5.1z"/>
<circle cx="266.7" cy="71.8" r=".64"/>
<circle cx="266.7" cy="61.7" r=".64"/>
<circle cx="266.7" cy="66.8" r=".64"/>
<circle cx="266.7" cy="69.3" r=".64"/>
<circle cx="266.7" cy="64.2" r=".64"/>
<circle cx="248.9" cy="137.9" r=".64"/>
<circle cx="251.4" cy="137.9" r=".64"/>
<circle cx="248.9" cy="148" r=".64"/>
<circle cx="248.9" cy="142.9" r=".64"/>
<circle cx="248.9" cy="140.4" r=".64"/>
<circle cx="248.9" cy="145.5" r=".64"/>
<circle cx="251.4" cy="140.4" r=".64"/>
<circle cx="251.4" cy="142.9" r=".64"/>
<circle cx="251.4" cy="145.5" r=".64"/>
<circle cx="251.4" cy="148" r=".64"/>
</g>
<path d="M95.3 71.8h14.6l1.2 1.3-1.2 1.3h-14.6zM95 94.7h7.9l1.2 1.2-1.2 1.3h-7.9z" fill="none" stroke="#008080" stroke-width=".25"/>
<path d="M21.6 154.3h82.5v24.2h-82.5zM21.6 157.5h82.5M39.4 154.3v24.2M59.7 154.3v24.2" fill="none" stroke="#800080" stroke-width=".21"/>
<g font-size="3.1" fill="#f0f">
<text x="240.5" y="59.4">5-pin power connector X4</text>
<text x="231.7" y="135.6">10-pin IDC connector X5</text>
</g>
<g font-size="2.9" fill="#808080">
<text x="141.6" y="100.6">IC16</text>
<text x="130.7" y="149.7">LM25575MH/NOPB</text>
</g>
<g font-size="2.7" fill="#808080">
<text x="62.2" y="95.3">TR2</text>
<text x="43.8" y="118.8">VTX-214-005-112 (or MYRRA 47154)</text>
</g>
<g font-size="2.5" fill="#c0c0c0">
<text x="23.5" y="20.3">AC input protection and soft-start/stand-by</text>
<text x="26.3" y="29.2">Line in</text>
<text x="241.3" y="29.3">Line out</text>
<text x="26.8" y="57.1">Neutral in</text>
<text x="26.4" y="72.3">Earth</text>
<text x="238.1" y="76.9">Neutral out</text>
<text x="23.5" y="88.8">5V power supply</text>
</g>
<g font-size="2.5" fill="#808080">
<text x="161.9" y="21.7">KK1</text>
<text x="102.9" y="28.2">18-22R/7W</text>
<text x="102.9" y="25.9">R107</text>
<text x="161.9" y="24.2">SK 145/37,5</text>
<text x="20.1" y="30.8">X4-1</text>
<text x="26.7" y="33">39303055</text>
<text x="123.8" y="31.8">Q20</text>
<text x="124.5" y="34.2">BTA26-600 Q21</text>
<text x="251.4" y="30.8">X4-3</text>
<text x="57.4" y="40.3">6n8 (X1)</text>
<text x="57.4" y="37.8">C85</text>
<text x="73" y="40.1">S20K250</text>
<text x="73" y="37.5">VAR1</text>
<text x="137.8" y="36.9">BTA26-60</text>
<text x="149.1" y="36.9">0</text>
<text x="167.6" y="41.9">MOC3052</text>
<text x="167.6" y="39.9">OK1</text>
<text x="239.4" y="41.5">R109</text>
<text x="50.6" y="46.3">SAR1</text>
<text x="113" y="43.7">R110</text>
<text x="220.7" y="44.3">330R/2W</text>
<text x="225.1" y="42.1">R108</text>
<text x="239.4" y="43.6">330R/2W</text>
<text x="39" y="51.4">or 2027-4</text>
<text x="45" y="48.8">CG2</text>
<text x="49.7" y="51.4">7-BL</text>
<text x="50.1" y="48.8">-470</text>
<text x="55" y="51.4">F</text>
<text x="55.1" y="48.8">L</text>
<text x="73" y="52.1">S20K250</text>
<text x="73" y="49.6">VAR2</text>
<text x="113" y="48.5">2K2</text>
<text x="133.1" y="53.5">R111</text>
<text x="134" y="48.7">2K2</text>
<text x="153.7" y="53.5">330R/2W</text>
<text x="153.7" y="48.7">R112</text>
<text x="191.8" y="53.2">49R9</text>
<text x="191.8" y="49.1">R113</text>
<text x="204.5" y="53.2">220R</text>
<text x="204.5" y="49.1">R114</text>
<text x="221" y="51.1">X5-3</text>
<text x="20.1" y="58.8">X4-2</text>
<text x="153.7" y="58.9">R115</text>
<text x="167.6" y="57.1">OK2</text>
<text x="189.2" y="57.9">+5V</text>
<text x="67.7" y="65.4">ZD6</text>
<text x="85.1" y="64.8">ZD7</text>
<text x="153.7" y="63.7">330R/2W</text>
<text x="234.6" y="63.8">47n/400V</text>
<text x="234.6" y="61.9">C86</text>
<text x="57.9" y="67.6">1.</text>
<text x="60" y="67.6">5KE400CA</text>
<text x="84.5" y="67">1.5KE400CA</text>
<text x="189.2" y="69.4">R116</text>
<text x="201.9" y="69.4">R117</text>
<text x="221" y="71.4">X5-4</text>
<text x="20.1" y="74">X4-5</text>
<text x="167.6" y="75.6">MOC3062</text>
<text x="189.2" y="73.5">49R9</text>
<text x="201.9" y="73.5">220R</text>
<text x="251.4" y="79.1">X4-4</text>
<text x="123.2" y="89.4">R118</text>
<text x="138.4" y="89.4">R119</text>
<text x="123.2" y="94.2">16K</text>
<text x="138.4" y="94.2">2K2</text>
<text x="150.5" y="94.7">GND</text>
<text x="102.9" y="99.7">L8</text>
<text x="181.6" y="100.3">L9</text>
<text x="102.9" y="102">2u2</text>
<text x="166" y="105.7">C87</text>
<text x="181.6" y="102.7">100uH</text>
<text x="240.6" y="104.2">+5V</text>
<text x="243.8" y="107">X5-8</text>
<text x="110.1" y="113.3">4u7</text>
<text x="110.1" y="110.8">C88</text>
<text x="166" y="108.3">22n</text>
<text x="237.5" y="112.3">09185067324</text>
<text x="243.8" y="109.5">X5-10</text>
<text x="110.1" y="118.4">22n</text>
<text x="110.1" y="115.9">C90</text>
<text x="165.3" y="116.1">D19</text>
<text x="177.2" y="119.8">R12</text>
<text x="181.8" y="119.8">0</text>
<text x="183.8" y="116.5">330p</text>
<text x="183.8" y="114.6">C89</text>
<text x="226.3" y="117.8">C161</text>
<text x="243.8" y="114.6">X5-1</text>
<text x="243.8" y="117.2">X5-2</text>
<text x="243.8" y="119.7">X5-9</text>
<text x="115.2" y="123.5">100n</text>
<text x="115.2" y="121">C91</text>
<text x="174.6" y="124.6">10R</text>
<text x="212.3" y="125.4">4u</text>
<text x="212.3" y="122.9">C92</text>
<text x="215.1" y="125.4">7</text>
<text x="226.3" y="120.3">4n7</text>
<text x="93.4" y="127.1">GND</text>
<text x="110.1" y="131.1">C94</text>
<text x="203.2" y="131.3">R121</text>
<text x="217.4" y="130.5">C93</text>
<text x="236.8" y="127.1">GND</text>
<text x="110.1" y="133.7">1n</text>
<text x="110.5" y="136.4">R122</text>
<text x="120.7" y="136.4">R123</text>
<text x="166.4" y="135.1">R124</text>
<text x="179.1" y="135.1">R125</text>
<text x="193.9" y="136.2">C95</text>
<text x="203.2" y="133.5">5K6</text>
<text x="217.4" y="133">4u7</text>
<text x="110.5" y="138.6">2K2</text>
<text x="120.7" y="138.6">16K</text>
<text x="166.4" y="139.9">2K2</text>
<text x="179.1" y="139.9">10K</text>
<text x="188.8" y="143.8">C96</text>
<text x="193.9" y="138.7">3n3</text>
<text x="203.2" y="144">R126</text>
<text x="212.7" y="139.8">GND</text>
<text x="164.5" y="147.4">GND</text>
<text x="188.8" y="146.4">n.c.</text>
<text x="203.2" y="146.2">1K8</text>
<text x="148.6" y="154.1">R173</text>
<text x="221" y="155.2">X5-7</text>
<text x="108.6" y="158">GND</text>
<text x="148.6" y="156.4">0R</text>
</g>
<text font-size="2.5" fill="#800080" x="26.7" y="37.5">AC input (230V)</text>
<g font-size="2.5" fill="#800000">
<text x="77.5" y="104.2">+</text>
<text x="78.1" y="109.3">-</text>
<text x="19.1" y="187.4">Licensed under the TAPR Open Hardware License (www.tapr.org/OHL)</text>
<text x="19.1" y="189.9">More info at http://www.envox.hr/eez</text>
<text x="19.1" y="192.4">Repository: https://github.com/eez-open</text>
</g>
<g font-size="2.3" fill="#800080">
<text x="21" y="153.1">115VAC option:</text>
<text x="23.5" y="160.1">SAR1</text>
<text x="23.5" y="156.9">Name</text>
<text x="40.7" y="156.9">Value</text>
<text x="40.7" y="160.1">2027-23-BLF</text>
<text x="61" y="156.9">Code</text>
<text x="61" y="160.1">Farnell: 1780455, TME: CG2-230L</text>
<text x="23.5" y="162.6">TR2</text>
<text x="40.7" y="162.6">VPP24-210</text>
<text x="61" y="162.6">Digikey: 237-1085-ND</text>
<text x="61" y="165.1">Mouser: 553-VPP24-210</text>
<text x="61" y="167.7">Newark: 93F8764</text>
<text x="40.7" y="170.2">or AC/DC module</text>
<text x="40.7" y="172.8">Myrra 47202</text>
<text x="61" y="172.8">Farnell: 2469211</text>
<text x="23.5" y="175.3">VAR1, VAR2</text>
<text x="23.5" y="177.8">ZD1, ZD2</text>
<text x="40.7" y="175.3">S20K140</text>
<text x="40.7" y="177.8">1.5KE200CA</text>
<text x="61" y="175.3">Farnell: 1004387, TME: SIOV-S20K140</text>
<text x="61" y="177.8">Farnell: 1837117, TME: 1.5KE200CA</text>
</g>
<g font-size="2.1" fill="#808080">
<text x="117.7" y="29.6">A1</text>
<text x="123.5" y="29.6">A2</text>
<text x="120.3" y="34.5" transform="rotate(-90 120.3 34.5)">G</text>
<text x="138" y="39.7">A1</text>
<text x="143.9" y="39.7">A2</text>
<text x="140.6" y="44.7" transform="rotate(-90 140.6 44.7)">G</text>
<text x="164.8" y="44.8">6</text>
<text x="182" y="44.8">1</text>
<text x="164.8" y="49.9">4</text>
<text x="182" y="49.9">2</text>
<text x="164.8" y="60">6</text>
<text x="182" y="60">1</text>
<text x="164.8" y="70.2">4</text>
<text x="182" y="70.2">2</text>
<text x="58.2" y="100.7">1</text>
<text x="80.4" y="103.2">7</text>
<text x="129.3" y="105.8">2</text>
<text x="133.1" y="106.9">SD</text>
<text x="149.7" y="106.9">BST</text>
<text x="156.6" y="105.8">16</text>
<text x="58.2" y="110.8">5</text>
<text x="80.4" y="108.3">9</text>
<text x="129.3" y="110.8">3</text>
<text x="133.1" y="112">VIN</text>
<text x="150.4" y="112">SW</text>
<text x="156.6" y="110.8">14</text>
<text x="128.1" y="115.9">10</text>
<text x="133.1" y="117">SS</text>
<text x="149.5" y="117">PRE</text>
<text x="156.6" y="115.9">15</text>
<text x="129.3" y="121">1</text>
<text x="133.1" y="122.1">VCC</text>
<text x="151.9" y="122.1">IS</text>
<text x="156.6" y="121">13</text>
<text x="129.3" y="131.1">8</text>
<text x="129.3" y="126.1">4</text>
<text x="133.1" y="127.2">SYNC</text>
<text x="149.3" y="127.2">OUT</text>
<text x="156.6" y="131.1">6</text>
<text x="156.6" y="126.1">11</text>
<text x="129.3" y="136.2">7</text>
<text x="133.1" y="137.3">RT</text>
<text x="133.1" y="132.3">RAMP</text>
<text x="147.5" y="137.3">COMP</text>
<text x="151.1" y="132.3">FB</text>
<text x="156.6" y="136.2">5</text>
<text x="129.3" y="141.3">9</text>
<text x="133.1" y="142.4">AGND</text>
<text x="147.7" y="142.4">PGND</text>
<text x="156.6" y="141.3">12*2</text>
</g>
<text font-size="2" fill="#800080" x="24.1" y="40.1">(e.g. Schurter 4303.6090)</text>
<g font-size="2" fill="#f0f">
<text x="249" y="62.5">Protective earth 1</text>
<text x="257.1" y="65">AC in1</text>
<text x="263.7" y="65">2</text>
<text x="255.8" y="70.1">AC out1</text>
<text x="257.1" y="67.5">AC in2</text>
<text x="263.7" y="67.5">3</text>
<text x="263.7" y="70.1">4</text>
<text x="255.8" y="72.6">AC out2</text>
<text x="263.7" y="72.6">5</text>
<text x="225.4" y="143.7">FAN_SENSE (Output) 5</text>
<text x="225.6" y="141.2">PWR_DIRECT (Input) 3</text>
<text x="241.5" y="138.6">Gnd 1</text>
<text x="253.3" y="141">4 PWR_SSTART (Input)</text>
<text x="253.3" y="143.6">6 FAN_PWM (Input)</text>
<text x="253.3" y="138.5">2 Gnd</text>
<text x="232.9" y="146.3">Sync (Output) 7</text>
<text x="241.5" y="148.8">Gnd 9</text>
<text x="253.3" y="146.1">8 +5V (Output)</text>
<text x="253.3" y="148.6">10 +5V (Output)</text>
</g>
<text font-size="2" fill="#808080" x="158.5" y="118.1">DFLS1100-7</text>
<g font-size="1.8" fill="#008080">
<text x="212.1" y="49">AUX_PWR_DIRECT</text>
<text x="210.8" y="69.3">AUX_PWR_SSTART</text>
<text x="96.2" y="73.7">AC_EARTH/7.1B</text>
<text x="95.8" y="96.6">VIN/7.3A</text>
</g>
<g font-size="1.8" fill="#808080">
<text x="97.8" y="106.7">(MLZ2012A2R2WT)</text>
<text x="181.6" y="104.8">SRU1038-101Y or DE1207-100</text>
</g>
</svg>
